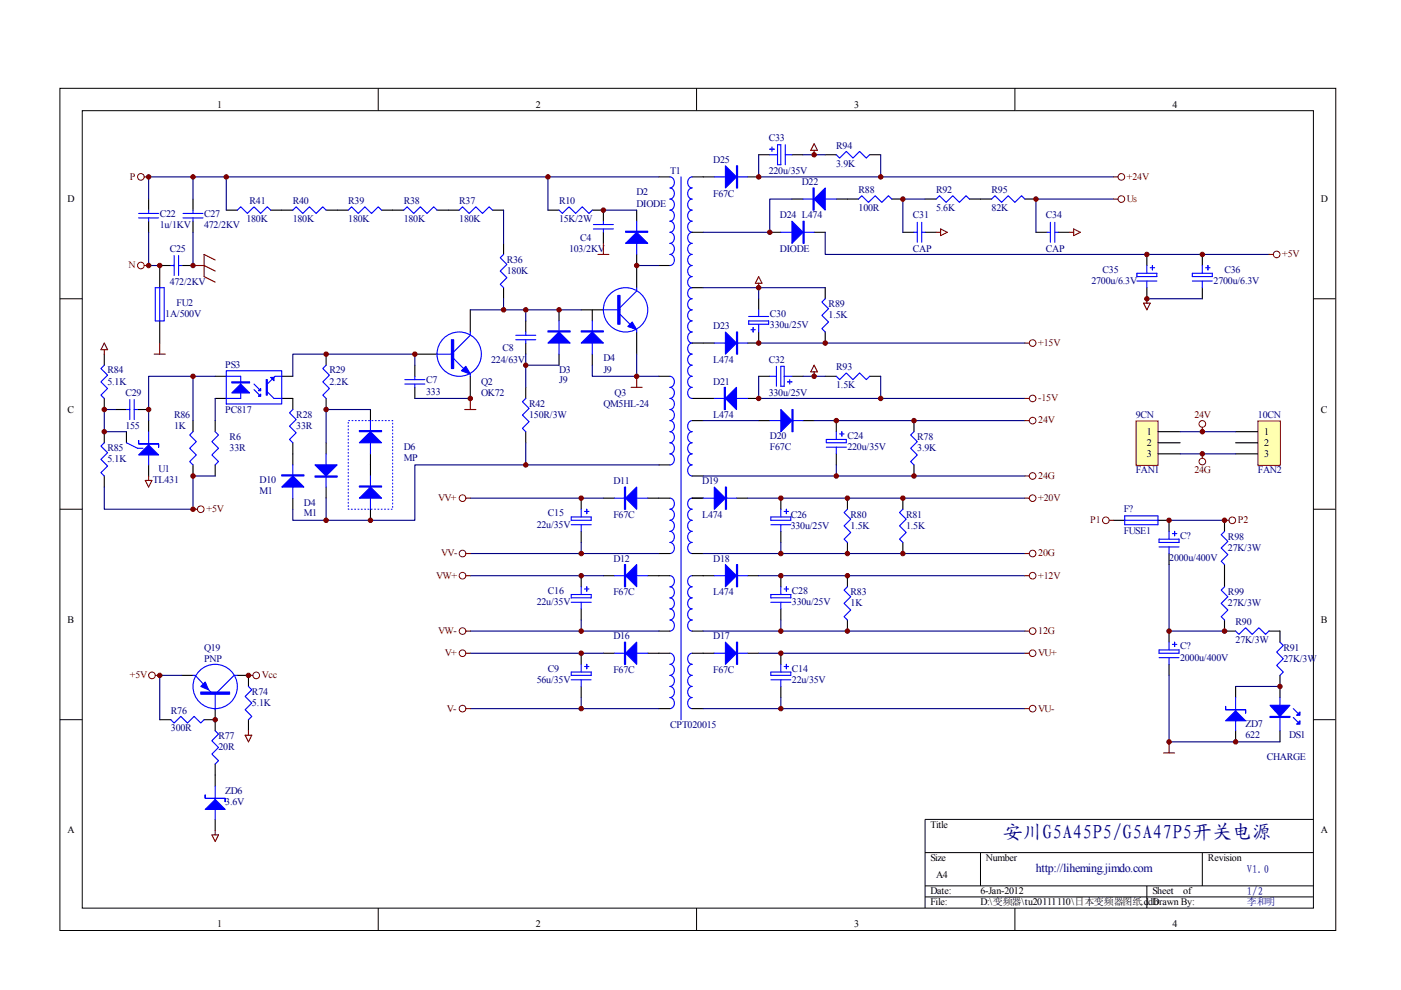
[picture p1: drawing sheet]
<svg xmlns="http://www.w3.org/2000/svg" width="297mm" height="210mm" viewBox="0 0 297 210" stroke-linecap="round" stroke-linejoin="round" font-family="sans-serif">
<g fill="none" stroke="#000" stroke-width=".21">
<path d="M12.7 18.7h270.5v178.6h-270.5zM80.2 18.7v4.7M147.7 18.7v4.7M215.2 18.7v4.7M17.4 23.5h261.1v169h-261.1zM12.7 63.3h4.7M278.4 63.3h4.7M12.7 108h4.7M278.4 108h4.7M12.7 152.6h4.7M278.4 152.6h4.7M278.4 173.7h-82.3v18.8"/>
<path d="M80.2 192.5v4.7M147.7 192.5v4.7M196.1 180.8h82.3M196.1 187.8h82.3M196.1 190.2h82.3M207.9 180.8v7M215.2 192.5v4.7M243.2 187.8v4.7M254.9 180.8v7"/>
</g>
<g fill="none" stroke="#000" stroke-width=".23">
<path d="M139.7 37.5h2.3M146.7 37.5h4.7M158.5 37.5h2.4M160.9 32.8h2.3M167.9 32.8h2.4M175 32.8h2.3M184.4 32.8h2.3M31.5 42.2v2.4M31.5 46.9v2.4M36.2 56.3h-2.3v4.7M38.6 56.3h2.3M40.9 42.2v2.4"/>
<path d="M40.9 46.9v2.4M48 44.6h2.3M57.4 44.6h4.7M69.1 44.6h4.7M80.9 44.6h4.7M92.7 44.6h4.7M104.4 44.6h2.4M106.8 51.6v2.3M116.2 44.6h2.3M125.6 44.6h2.3v2.3M127.9 49.3v2.3M135 44.6v2.3"/>
<path d="M135 53.9v7.1M139.7 56.3h2.3M146.7 49.3h2.4M163.2 49.3h2.4M167.9 42.2h2.4M172.6 49.3h2.4M177.3 42.2h4.7M189.1 42.2h2.3M191.4 49.3h2.4M196.1 49.3h2.4M196.1 42.2h2.4M205.5 42.2h4.7"/>
<path d="M217.3 42.2h2.3M219.6 49.3h2.4M224.3 49.3h2.4M243.2 53.9v2.4M254.9 53.9v2.4M22.1 75.1v2.3M33.9 68v4.7M45.6 79.8h2.4M59.7 79.8h2.4M69.1 75.1v2.3M88 75.1h4.7M88 77.4v2.4"/>
<path d="M99.7 65.7v4.7M99.7 79.8v4.7M106.8 61v2.3M111.5 68v2.4M111.5 72.7v2.4M118.5 65.7v2.3M118.5 75.1v2.3M123.2 65.7h4.7M125.6 65.7v2.3M125.6 75.1v2.3M135 70.4v4.7M139.7 79.8h2.3"/>
<path d="M146.7 61h2.4M146.7 72.7h4.7M160.9 70.4v2.3h-2.4M160.9 79.8h2.3M160.9 63.3v2.4M167.9 79.8h2.4M175 79.8h2.3M175 61v2.3M175 70.4v2.3M184.4 79.8h2.3M243.2 61v2.3M254.9 61v2.3"/>
<path d="M22.1 84.5v2.3M22.1 91.5v2.4M24.5 86.8h2.3M26.8 91.5v2.4M29.2 86.8h2.3M31.5 89.2v2.3M31.5 98.6v2.3M40.9 89.2v2.3M40.9 98.6v2.3M45.6 84.5h2.4M45.6 89.2v2.3M45.6 98.6v2.3"/>
<path d="M59.7 84.5h2.4v2.3M62.1 93.9v4.7M69.1 84.5v2.3M69.1 93.9v2.3M78.5 86.8v2.4M78.5 96.2v4.7M88 82.1v2.4M111.5 82.1v2.4M111.5 91.5v2.4M139.7 98.6h2.3M146.7 84.5h4.7M146.7 89.2h2.4"/>
<path d="M158.5 84.5h2.4M160.9 89.2h2.3M170.3 89.2h2.3M177.3 89.2v2.3M177.3 96.2v2.4M193.8 89.2v2.3M193.8 98.6v2.3M22.1 100.9v2.4M62.1 105.6v2.4M69.1 103.3v2.3M78.5 108v2.3M123.2 105.6v2.4"/>
<path d="M123.2 112.7v2.3M127.9 105.6h2.4M137.3 105.6h4.7M139.7 117.4h2.3M146.7 105.6h2.4M146.7 117.4h2.4M146.7 100.9h2.4M156.2 105.6h2.3M165.6 105.6v2.4M165.6 112.7v2.3M179.7 105.6v2.4M179.7 115v2.4"/>
<path d="M191.4 105.6v2.4M191.4 115v2.4M123.2 122.1v2.3M123.2 129.1v2.4M123.2 138.5v2.4M127.9 122.1h2.4M127.9 138.5h2.4M137.3 122.1h4.7M137.3 138.5h4.7M139.7 133.8h2.3M146.7 122.1h4.7M146.7 133.8h2.4"/>
<path d="M146.7 138.5h4.7M158.5 122.1h2.4M158.5 138.5h2.4M165.6 122.1v2.3M165.6 129.1v2.4M165.6 138.5v2.4M179.7 122.1v2.3M179.7 131.5v2.3M123.2 145.5v2.4M139.7 150.2h2.3M146.7 150.2h2.4M165.6 145.5v2.4"/>
</g>
<g fill="none" stroke="#00f" stroke-width=".23">
<path d="M142 37.5a1.2 1.2 0 0 1 1 1.2 1.2 1.2 0 0 1-1 1.2 1.2 1.2 0 0 1 1 1.1 1.2 1.2 0 0 1-1 1.2 1.2 1.2 0 0 1 1 1.2 1.2 1.2 0 0 1-1 1.2 1.2 1.2 0 0 1 1 1.1 1.2 1.2 0 0 1-1 1.2 1.2 1.2 0 0 1 1 1.2 1.2 1.2 0 0 1-1 1.2 1.2 1.2 0 0 1 1 1.1 1.2 1.2 0 0 1-1 1.2 1.2 1.2 0 0 1 1 1.2 1.2 1.2 0 0 1-1 1.1 1.2 1.2 0 0 1 1 1.2 1.2 1.2 0 0 1-1 1.2M144.4 37.5v115.1M146.7 37.5a1.2 1.2 0 0 0-.9 1.2 1.2 1.2 0 0 0 .9 1.2 1.2 1.2 0 0 0-.9 1.1 1.2 1.2 0 0 0 .9 1.2 1.2 1.2 0 0 0-.9 1.2 1.2 1.2 0 0 0 .9 1.2 1.2 1.2 0 0 0-.9 1.1 1.2 1.2 0 0 0 .9 1.2 1.21 1.21 0 0 0-.9 1.2 1.21 1.21 0 0 0 .9 1.2 1.2 1.2 0 0 0-.9 1.1 1.2 1.2 0 0 0 .9 1.2 1.2 1.2 0 0 0-.9 1.2 1.2 1.2 0 0 0 .9 1.1 1.2 1.2 0 0 0-.9 1.2 1.2 1.2 0 0 0 .9 1.2 1.2 1.2 0 0 0-.9 1.2 1.2 1.2 0 0 0 .9 1.1 1.2 1.2 0 0 0-.9 1.2 1.2 1.2 0 0 0 .9 1.2 1.2 1.2 0 0 0-.9 1.2 1.2 1.2 0 0 0 .9 1.1 1.2 1.2 0 0 0-.9 1.2 1.2 1.2 0 0 0 .9 1.2M151.4 37.5h7.1M163.2 31.6h.9M163.2 32.8h1.7M163.7 31.2v.9M164.9 30.7h.7v4.2h-.7zM166.5 32.8h1.4M166.5 30.7v4.2M177.3 32.8l.7 .7 1.4-1.4 1.4 1.4 1.5-1.4 1.4 1.4 .7-.7M29.4 46.2h4.2"/>
<path d="M29.4 45.3h4.2M31.5 44.6v.7M31.5 46.2v.7M36.2 56.3h.7M36.9 54.2v4.2M37.9 56.3h.7M37.9 54.2v4.2M38.8 46.2h4.2M38.8 45.3h4.2M40.9 44.6v.7M40.9 46.2v.7M50.3 44.6l.7-.7 1.4 1.4 1.5-1.4 1.4 1.4 1.4-1.4 .7 .7"/>
<path d="M62.1 44.6l.7-.7 1.4 1.4 1.4-1.4 1.4 1.4 1.4-1.4 .7 .7M73.8 44.6l.7-.7 1.5 1.4 1.4-1.4 1.4 1.4 1.4-1.4 .7 .7M85.6 44.6l.7-.7 1.4 1.4 1.4-1.4 1.4 1.4 1.4-1.4 .8 .7M97.4 44.6l.7-.7 1.4 1.4 1.4-1.4 1.4 1.4 1.4-1.4 .7 .7M106.8 53.9l-.7 .8 1.4 1.4-1.4 1.4 1.4 1.4-1.4 1.4 .7 .7M118.5 44.6l.7 .7 1.4-1.4 1.5 1.4 1.4-1.4 1.4 1.4 .7-.7M125.8 48.5h4.2M125.8 47.6h4.2M127.9 46.9v.7M127.9 48.5v.8M135 46.9v7M165.6 49.3h7"/>
<path d="M170.3 42.2h7M182 42.2l.7-.7 1.4 1.4 1.4-1.4 1.5 1.4 1.4-1.4 .7 .7M193.8 49.3h.7M194.5 47.1v4.3M195.4 49.3h.7M195.4 47.1v4.3M198.5 42.2l.7-.7 1.4 1.4 1.4-1.4 1.4 1.4 1.4-1.4 .7 .7M210.2 42.2l.7-.7 1.5 1.4 1.4-1.4 1.4 1.4 1.4-1.4 .7 .7M222 49.3h.7M222.7 47.1v4.3M223.6 49.3h.7M223.6 47.1v4.3"/>
<path d="M241 57.9h4.3v.7h-4.3zM241 59.6h4.3M243.2 56.3v1.6M243.2 59.6v1.4M243.9 56.8h.9M244.3 56.3v.9M252.8 59.6h4.2M252.8 57.9h4.2v.7h-4.2zM254.9 56.3v1.6M254.9 59.6v1.4M255.6 56.8h1M256.1 56.3v.9"/>
<path d="M22.1 77.4l-.7 .7 1.4 1.4-1.4 1.5 1.4 1.4-1.4 1.4 .7 .7M32.9 61h1.9v7h-1.9zM33.9 61v7M48 78.6h11.7v7.1h-11.7zM48 79.8h3v4.7h-3M59.7 79.8h-1.4l-1.6 1.6M69.1 77.4l-.7 .7 1.4 1.4-1.4 1.5 1.4 1.4-1.4 1.4 .7 .7M88 79.8v.7M92.7 75.1h3.5M96.2 76l2.1 2.1M99.7 70.4v.7l-3.5 3.5M99.7 79.3v.5"/>
<path d="M109.4 72h4.2M109.4 71.1h4.2M111.5 70.4v.7M111.5 72v.7M118.5 68v7.1M125.6 68v7.1M127.9 65.7h3.6M131.5 66.6l2.1 2.1M135 61v.7l-3.5 3.5M135 69.9v.5M142 79.8a1.2 1.2 0 0 1 1 1.2 1.2 1.2 0 0 1-1 1.1 1.2 1.2 0 0 1 1 1.2 1.2 1.2 0 0 1-1 1.2 1.2 1.2 0 0 1 1 1.2 1.2 1.2 0 0 1-1 1.1 1.2 1.2 0 0 1 1 1.2 1.2 1.2 0 0 1-1 1.2 1.2 1.2 0 0 1 1 1.2 1.2 1.2 0 0 1-1 1.1 1.2 1.2 0 0 1 1 1.2 1.2 1.2 0 0 1-1 1.2 1.2 1.2 0 0 1 1 1.2 1.2 1.2 0 0 1-1 1.1M146.7 65.7a1.2 1.2 0 0 0-.9 1.2 1.2 1.2 0 0 0 .9 1.1 1.2 1.2 0 0 0-.9 1.2 1.2 1.2 0 0 0 .9 1.2 1.2 1.2 0 0 0-.9 1.2 1.2 1.2 0 0 0 .9 1.1 1.2 1.2 0 0 0-.9 1.2 1.2 1.2 0 0 0 .9 1.2 1.2 1.2 0 0 0-.9 1.2 1.2 1.2 0 0 0 .9 1.1 1.21 1.21 0 0 0-.9 1.2 1.21 1.21 0 0 0 .9 1.2 1.2 1.2 0 0 0-.9 1.2 1.2 1.2 0 0 0 .9 1.1 1.2 1.2 0 0 0-.9 1.2 1.2 1.2 0 0 0 .9 1.2"/>
<path d="M151.4 72.7h7.1M158.7 68h4.3v.7h-4.3zM158.7 67.1h4.3M159.2 69.9h.9M159.7 69.5v.9M160.9 65.7v1.4M160.9 68.7v1.7M163.2 79.8h1.4M164.6 77.7v4.2M165.6 77.7h.7v4.2h-.7zM166.3 79.8h1.6M175 63.3l-.7 .7 1.4 1.5-1.4 1.4 1.4 1.4-1.4 1.4 .7 .7"/>
<path d="M177.3 79.8l.7 .7 1.4-1.4 1.4 1.4 1.5-1.4 1.4 1.4 .7-.7M22.1 93.9l-.7 .7 1.4 1.4-1.4 1.4 1.4 1.4-1.4 1.4 .7 .7M26.8 93.9l2.4 1.2h1.1M26.8 86.8h.7M27.5 84.7v4.2M28.5 86.8h.7M28.5 84.7v4.2M31.5 91.5v7.1M40.9 91.5l-.7 .7 1.4 1.4-1.4 1.5 1.4 1.4-1.4 1.4 .7 .7M45.6 91.5l.7 .7-1.4 1.4 1.4 1.5-1.4 1.4 1.4 1.4-.7 .7M53.9 81.4l1.4 1.4M53.9 82.6l1.4 1.4"/>
<path d="M56.7 83.1l1.4 1.4h1.6M62.1 86.8l-.7 .7 1.4 1.4-1.4 1.5 1.4 1.4-1.4 1.4 .7 .7M62.1 98.6v7M69.1 96.2v7.1M78.5 89.2v7M85.8 81.4h4.3M85.8 80.5h4.3M88 81.4v.7M111.5 84.5l-.7 .7 1.4 1.4-1.4 1.4 1.4 1.4-1.4 1.4 .7 .7M142 96.2a1.2 1.2 0 0 1 1 1.2 1.2 1.2 0 0 1-1 1.2M146.7 89.2a1.2 1.2 0 0 0-.9 1.2 1.2 1.2 0 0 0 .9 1.1 1.2 1.2 0 0 0-.9 1.2 1.2 1.2 0 0 0 .9 1.2 1.2 1.2 0 0 0-.9 1.2 1.2 1.2 0 0 0 .9 1.1M146.7 96.2a1.2 1.2 0 0 0-.9 1.2 1.2 1.2 0 0 0 .9 1.2 1.2 1.2 0 0 0-.9 1.1 1.2 1.2 0 0 0 .9 1.2"/>
<path d="M151.4 84.5h7.1M163.2 89.2h7.1M167 81h.9M167.4 80.5v.9M175.2 93.2h4.2v.7h-4.2zM175.2 94.8h4.2M177.3 91.5v1.7M177.3 94.8v1.4M178 92h1M178.5 91.5v1M193.8 91.5l-.7 .7 1.4 1.4-1.4 1.5 1.4 1.4-1.4 1.4 .7 .7M78.5 100.9v7.1"/>
<path d="M121.1 111.3h4.2M121.1 109.6h4.2v.7h-4.2zM123.2 108v1.6M123.2 111.3v1.4M123.9 108.4h1M124.4 108v.9M130.3 105.6h7M142 105.6a1.2 1.2 0 0 1 1 1.2 1.2 1.2 0 0 1-1 1.2 1.21 1.21 0 0 1 1 1.1 1.21 1.21 0 0 1-1 1.2 1.2 1.2 0 0 1 1 1.2 1.2 1.2 0 0 1-1 1.2 1.2 1.2 0 0 1 1 1.1 1.2 1.2 0 0 1-1 1.2 1.2 1.2 0 0 1 1 1.2 1.2 1.2 0 0 1-1 1.2M146.7 105.6a1.2 1.2 0 0 0-.9 1.2 1.2 1.2 0 0 0 .9 1.2 1.21 1.21 0 0 0-.9 1.1 1.21 1.21 0 0 0 .9 1.2 1.2 1.2 0 0 0-.9 1.2 1.2 1.2 0 0 0 .9 1.2 1.2 1.2 0 0 0-.9 1.1 1.2 1.2 0 0 0 .9 1.2 1.2 1.2 0 0 0-.9 1.2 1.2 1.2 0 0 0 .9 1.2M149.1 105.6h7.1M163.4 109.6h4.3v.7h-4.3zM163.4 111.3h4.3"/>
<path d="M165.6 108v1.6M165.6 111.3v1.4M166.3 108.4h.9M166.7 108v.9M179.7 108l-.7 .7 1.4 1.4-1.4 1.4 1.4 1.4-1.4 1.4 .7 .7M191.4 108l-.7 .7 1.4 1.4-1.4 1.4 1.4 1.4-1.4 1.4 .7 .7M121.1 127.7h4.2M121.1 126.1h4.2v.7h-4.2zM123.2 124.4v1.7M123.2 127.7v1.4M123.9 124.9h1M124.4 124.4v.9"/>
<path d="M130.3 122.1h7M130.3 138.5h7M142 138.5a1.21 1.21 0 0 1 1 1.2 1.21 1.21 0 0 1-1 1.2 1.2 1.2 0 0 1 1 1.1 1.2 1.2 0 0 1-1 1.2 1.2 1.2 0 0 1 1 1.2 1.2 1.2 0 0 1-1 1.1 1.2 1.2 0 0 1 1 1.2 1.2 1.2 0 0 1-1 1.2 1.2 1.2 0 0 1 1 1.2 1.2 1.2 0 0 1-1 1.1M142 126.8a1.2 1.2 0 0 1 1 1.1 1.2 1.2 0 0 1-1 1.2 1.2 1.2 0 0 1 1 1.2 1.2 1.2 0 0 1-1 1.2 1.2 1.2 0 0 1 1 1.1 1.2 1.2 0 0 1-1 1.2M142 122.1a1.2 1.2 0 0 1 1 1.1 1.2 1.2 0 0 1-1 1.2 1.2 1.2 0 0 1 1 1.2 1.2 1.2 0 0 1-1 1.2M146.7 122.1a1.2 1.2 0 0 0-.9 1.1 1.2 1.2 0 0 0 .9 1.2 1.2 1.2 0 0 0-.9 1.2 1.2 1.2 0 0 0 .9 1.2M146.7 126.8a1.2 1.2 0 0 0-.9 1.1 1.2 1.2 0 0 0 .9 1.2 1.2 1.2 0 0 0-.9 1.2 1.2 1.2 0 0 0 .9 1.2 1.2 1.2 0 0 0-.9 1.1 1.2 1.2 0 0 0 .9 1.2M146.7 138.5a1.21 1.21 0 0 0-.9 1.2 1.21 1.21 0 0 0 .9 1.2 1.2 1.2 0 0 0-.9 1.1 1.2 1.2 0 0 0 .9 1.2 1.2 1.2 0 0 0-.9 1.2 1.2 1.2 0 0 0 .9 1.1 1.2 1.2 0 0 0-.9 1.2 1.2 1.2 0 0 0 .9 1.2 1.2 1.2 0 0 0-.9 1.2 1.2 1.2 0 0 0 .9 1.1M151.4 122.1h7.1M151.4 138.5h7.1M163.4 126.1h4.3v.7h-4.3zM163.4 127.7h4.3"/>
<path d="M165.6 124.4v1.7M165.6 127.7v1.4M166.3 124.9h.9M166.7 124.4v.9M179.7 124.4l-.7 .7 1.4 1.4-1.4 1.4 1.4 1.4-1.4 1.5 .7 .7M121.1 144.1h4.2M121.1 142.5h4.2v.7h-4.2zM123.2 140.9v1.6M123.2 144.1v1.4M123.9 141.3h1M124.4 140.9v.9M163.4 142.5h4.3v.7h-4.3z"/>
<path d="M163.4 144.1h4.3M165.6 140.9v1.6M165.6 144.1v1.4M166.3 141.3h.9M166.7 140.9v.9"/>
<circle cx="97.4" cy="75.1" r="4.7"/>
<circle cx="132.6" cy="65.7" r="4.7"/>
</g>
<g fill="#00f" stroke="#00f" stroke-width=".23">
<path d="M133.1 69.2l.9-.9 1 1.6z"/>
<path d="M97.8 78.6l1-.9 .9 1.6z"/>
<path d="M132.6 51.6l2.4-2.3 2.3 2.3z"/>
<path d="M123.2 72.7l2.4-2.3 2.3 2.3z"/>
<path d="M116.2 72.7l2.3-2.3 2.4 2.3z"/>
<path d="M49.1 83.3l1.9-1.9 1.9 1.9z"/>
<path d="M54.8 84l.5-.5v.5z"/>
<path d="M55.3 82.4v.4h-.5z"/>
<path d="M57.4 80h.7v.7z"/>
<path d="M59.7 103.3l2.4-2.4 2.3 2.4z"/>
<path d="M76.2 93.9l2.3-2.4 2.4 2.4z"/>
<path d="M76.2 105.6l2.3-2.3 2.4 2.3z"/>
<path d="M66.8 98.6h4.7l-2.4 2.3z"/>
<path d="M29.4 96.5l2.1-2.2 2.1 2.2z"/>
<path d="M153.8 35.2l2.4 2.3-2.4 2.4z"/>
<path d="M167.9 46.9l2.4 2.4-2.4 2.3z"/>
<path d="M172.6 42.2l2.4-2.3v4.7z"/>
<path d="M153.8 84.5l2.4-2.4v4.7z"/>
<path d="M153.8 70.4l2.4 2.3-2.4 2.4z"/>
<path d="M151.4 103.3l2.4 2.3-2.4 2.4z"/>
<path d="M153.8 119.7l2.4 2.4-2.4 2.3z"/>
<path d="M165.6 86.8l2.3 2.4-2.3 2.3z"/>
<path d="M153.8 136.2l2.4 2.3-2.4 2.4z"/>
<path d="M132.6 138.5l2.4-2.3v4.7z"/>
<path d="M132.6 122.1l2.4-2.4v4.7z"/>
<path d="M132.6 105.6l2.4-2.3v4.7z"/>
<path d="M131 62.6h.5v6.1h-.5z" fill-rule="evenodd"/>
<path d="M95.7 72h.5v6.1h-.5z" fill-rule="evenodd"/>
<path d="M132.6 49h4.7v.3h-4.7z" fill-rule="evenodd"/>
<path d="M123.2 70.2h4.7v.2h-4.7z" fill-rule="evenodd"/>
<path d="M116.2 70.2h4.7v.2h-4.7z" fill-rule="evenodd"/>
<path d="M49.1 81h3.8v.2h-3.8z" fill-rule="evenodd"/>
<path d="M56.4 80.5h.3v3.3h-.3z" fill-rule="evenodd"/>
<path d="M59.7 100.7h4.7v.2h-4.7z" fill-rule="evenodd"/>
<path d="M76.2 91.3h4.7v.2h-4.7z" fill-rule="evenodd"/>
<path d="M76.2 103h4.7v.3h-4.7z" fill-rule="evenodd"/>
<path d="M66.8 100.9h4.7v.3h-4.7z" fill-rule="evenodd"/>
<path d="M29.4 93.4v.7h4.2v.7v-.7h-4.2z" fill-rule="evenodd"/>
<path d="M156.2 35.2h.2v4.7h-.2z" fill-rule="evenodd"/>
<path d="M170.3 46.9h.2v4.7h-.2z" fill-rule="evenodd"/>
<path d="M172.4 39.9h.2v4.7h-.2z" fill-rule="evenodd"/>
<path d="M153.6 82.1h.2v4.7h-.2z" fill-rule="evenodd"/>
<path d="M156.2 70.4h.2v4.7h-.2z" fill-rule="evenodd"/>
<path d="M153.8 103.3h.2v4.7h-.2z" fill-rule="evenodd"/>
<path d="M156.2 119.7h.2v4.7h-.2z" fill-rule="evenodd"/>
<path d="M167.9 86.8h.2v4.7h-.2z" fill-rule="evenodd"/>
<path d="M156.2 136.2h.2v4.7h-.2z" fill-rule="evenodd"/>
<path d="M132.4 136.2h.2v4.7h-.2z" fill-rule="evenodd"/>
<path d="M132.4 119.7h.2v4.7h-.2z" fill-rule="evenodd"/>
<path d="M132.4 103.3h.2v4.7h-.2z" fill-rule="evenodd"/>
</g>
<g fill="none" stroke="#000080" stroke-width=".23">
<path d="M40.9 37.5h-9.4v4.7M40.9 37.5h98.8M40.9 37.5v4.7M48 37.5v7.1M116.2 37.5v7.1M160.9 32.8v4.7h75.2M170.3 32.8h4.7M186.7 32.8v4.7M31.5 49.3v7h2.4M40.9 49.3v7M106.8 44.6v7M127.9 44.6h7.1"/>
<path d="M135 56.3h4.7M167.9 42.2h-4.7v7.1h-14.1M175 49.3v4.6h94M196.1 42.2h-4.7v7.1M236.1 42.2h-16.5v7.1M40.9 79.8v9.4M45.6 79.8h-14.1v9.4M88 77.4v-2.3h-25.9v4.7M99.7 65.7h7.1M106.8 63.3v2.4h16.4M111.5 65.7v2.3M111.5 75.1v7"/>
<path d="M111.5 77.4h7M125.6 77.4v2.4h9.4M135 75.1v4.7h4.7M149.1 61h25.9M160.9 79.8v4.7h56.4M160.9 61v2.3M160.9 72.7h56.4M170.3 79.8h4.7M186.7 79.8v4.7M243.2 63.3h11.7M24.5 86.8h-2.4v4.7h4.7M45.6 84.5v4.7"/>
<path d="M78.5 86.8h-9.4v7.1M88 84.5h11.7M111.5 93.9v4.7h28.2M111.5 98.6h-23.5v11.7h-25.9v-2.3M149.1 89.2h11.8M172.6 89.2h44.7M177.3 98.6v2.3h-28.2M45.6 100.9h-4.7v7.1h-18.8v-4.7M69.1 105.6v4.7M99.7 105.6h28.2M99.7 117.4h23.5M123.2 115v2.4h16.5"/>
<path d="M158.5 105.6h58.8M165.6 115v2.4h-16.5M165.6 117.4h51.7M177.3 100.9h40M99.7 122.1h28.2M99.7 133.8h23.5M99.7 138.5h28.2M123.2 131.5v2.3h16.5M160.9 122.1h56.4M160.9 138.5h56.4M165.6 131.5v2.3h-16.5M165.6 133.8h51.7"/>
<path d="M99.7 150.2h23.5M123.2 147.9v2.3h16.5M165.6 147.9v2.3h-16.5M165.6 150.2h51.7"/>
</g>
<g fill="none" stroke="#800000" stroke-width=".23">
<path d="M30.6 37.5h.9M172.6 30.5l.7 1.4h-1.4zM172.6 31.9v.9M236.1 37.5h.9M30.6 56.3h.9M40.9 56.3h2.4l2.3 1.2M45.6 55.1l-2.3-1.2v4.7l2.3 1.2M126.8 53.9h2.3M127.9 51.6v2.3M160.9 58.6l.7 1.5h-1.5zM198.5 49.3h.9M199.4 48.5l1.4 .8-1.4 .7z"/>
<path d="M226.7 49.3h.9M227.6 48.5l1.4 .8-1.4 .7zM236.1 42.2h.9M269 53.9h1M22.1 72.7l.7 1.4h-1.4zM22.1 74.1v1M32.7 75.1h2.3M33.9 72.7v2.4M135 79.8v2.3M160.9 60.1v.9M172.6 78.8v1M172.6 77.4l.7 1.4h-1.4z"/>
<path d="M217.3 72.7h.9M242.5 64.3h1.4l-.7 1.4zM243.2 63.3v1M98.5 86.8h2.4M99.7 84.5v2.3M133.8 82.1h2.4M217.3 84.5h.9M217.3 89.2h.9M30.8 101.9h1.4l-.7 1.4zM31.5 100.9v1M40.9 108h1M98.8 105.6h.9"/>
<path d="M98.8 117.4h.9M217.3 100.9h.9M217.3 105.6h.9M217.3 117.4h.9M98.8 122.1h.9M98.8 133.8h.9M98.8 138.5h.9M217.3 122.1h.9M217.3 133.8h.9M217.3 138.5h.9M98.8 150.2h.9M217.3 150.2h.9"/>
</g>
<g fill="none" stroke="#800000" stroke-width=".21">
<circle cx="29.9" cy="37.5" r=".7"/>
<circle cx="237.8" cy="37.5" r=".71"/>
<circle cx="29.9" cy="56.3" r=".7"/>
<circle cx="237.8" cy="42.2" r=".71"/>
<circle cx="270.7" cy="53.9" r=".7"/>
<circle cx="218.9" cy="72.7" r=".7"/>
<circle cx="218.9" cy="84.5" r=".7"/>
<circle cx="218.9" cy="89.2" r=".7"/>
<circle cx="42.6" cy="108" r=".7"/>
<circle cx="98.1" cy="105.6" r=".71"/>
<circle cx="98.1" cy="117.4" r=".71"/>
<circle cx="218.9" cy="100.9" r=".7"/>
<circle cx="218.9" cy="105.6" r=".7"/>
<circle cx="218.9" cy="117.4" r=".7"/>
<circle cx="98.1" cy="133.8" r=".71"/>
<circle cx="98.1" cy="138.5" r=".71"/>
<circle cx="98.1" cy="122.1" r=".71"/>
<circle cx="218.9" cy="133.8" r=".7"/>
<circle cx="218.9" cy="138.5" r=".7"/>
<circle cx="218.9" cy="122.1" r=".7"/>
<circle cx="98.1" cy="150.2" r=".71"/>
<circle cx="218.9" cy="150.2" r=".7"/>
</g>
<path d="M73.8 89.2h9.4v18.8h-9.4v-18.8" fill="none" stroke="#00f" stroke-width=".21" stroke-dasharray=".4 .4 .4 .4 .4 .4 .4 .4" stroke-linecap="butt"/>
<g fill="#800000" stroke="#800000" stroke-width=".21">
<circle cx="135" cy="56.3" r=".47"/>
<circle cx="88" cy="75.1" r=".47"/>
<circle cx="99.7" cy="84.5" r=".47"/>
<circle cx="33.9" cy="56.3" r=".47"/>
<circle cx="106.8" cy="65.7" r=".47"/>
<circle cx="135" cy="79.8" r=".47"/>
<circle cx="127.9" cy="44.6" r=".47"/>
<circle cx="40.9" cy="56.3" r=".47"/>
<circle cx="118.5" cy="65.7" r=".47"/>
<circle cx="111.5" cy="77.4" r=".47"/>
<circle cx="111.5" cy="65.7" r=".47"/>
<circle cx="111.5" cy="98.6" r=".47"/>
<circle cx="69.1" cy="86.8" r=".47"/>
<circle cx="69.1" cy="75.1" r=".47"/>
<circle cx="78.5" cy="110.3" r=".47"/>
<circle cx="69.1" cy="110.3" r=".47"/>
<circle cx="22.1" cy="86.8" r=".47"/>
<circle cx="22.1" cy="91.5" r=".47"/>
<circle cx="40.9" cy="100.9" r=".47"/>
<circle cx="31.5" cy="86.8" r=".47"/>
<circle cx="40.9" cy="79.8" r=".47"/>
<circle cx="40.9" cy="108" r=".47"/>
<circle cx="160.9" cy="37.5" r=".47"/>
<circle cx="163.2" cy="49.3" r=".47"/>
<circle cx="160.9" cy="84.5" r=".47"/>
<circle cx="160.9" cy="72.7" r=".47"/>
<circle cx="191.4" cy="42.2" r=".47"/>
<circle cx="219.6" cy="42.2" r=".47"/>
<circle cx="186.7" cy="37.5" r=".47"/>
<circle cx="243.2" cy="53.9" r=".47"/>
<circle cx="175" cy="72.7" r=".47"/>
<circle cx="186.7" cy="84.5" r=".47"/>
<circle cx="193.8" cy="100.9" r=".47"/>
<circle cx="177.3" cy="100.9" r=".47"/>
<circle cx="179.7" cy="117.4" r=".47"/>
<circle cx="179.7" cy="105.6" r=".47"/>
<circle cx="191.4" cy="117.4" r=".47"/>
<circle cx="191.4" cy="105.6" r=".47"/>
<circle cx="179.7" cy="133.8" r=".47"/>
<circle cx="179.7" cy="122.1" r=".47"/>
<circle cx="165.6" cy="105.6" r=".47"/>
<circle cx="165.6" cy="117.4" r=".47"/>
<circle cx="165.6" cy="122.1" r=".47"/>
<circle cx="165.6" cy="133.8" r=".47"/>
<circle cx="165.6" cy="138.5" r=".47"/>
<circle cx="123.2" cy="133.8" r=".47"/>
<circle cx="123.2" cy="138.5" r=".47"/>
<circle cx="123.2" cy="117.4" r=".47"/>
<circle cx="123.2" cy="122.1" r=".47"/>
<circle cx="123.2" cy="105.6" r=".47"/>
<circle cx="165.6" cy="150.2" r=".47"/>
<circle cx="123.2" cy="150.2" r=".47"/>
<circle cx="254.9" cy="53.9" r=".47"/>
<circle cx="160.9" cy="61" r=".47"/>
<circle cx="172.6" cy="79.8" r=".47"/>
<circle cx="172.6" cy="32.8" r=".47"/>
<circle cx="243.2" cy="63.3" r=".47"/>
<circle cx="116.2" cy="37.5" r=".47"/>
<circle cx="48" cy="37.5" r=".47"/>
<circle cx="31.5" cy="37.5" r=".47"/>
<circle cx="40.9" cy="37.5" r=".47"/>
<circle cx="31.5" cy="56.3" r=".47"/>
<circle cx="177.3" cy="89.2" r=".47"/>
<circle cx="193.8" cy="89.2" r=".47"/>
</g>
<path d="M241 89.3h4.5v9.4h-4.5z" fill="#ffffb0"/>
<path d="M240.9 89.3h4.6v9.4h-4.6z" fill="none" stroke="#800000" stroke-width=".21"/>
<path d="M245.5 91.5h4.7M245.5 93.9h4.7M245.5 96.2h4.7" fill="none" stroke="#000" stroke-width=".23"/>
<path d="M266.8 89.3h4.6v9.4h-4.6z" fill="#ffffb0"/>
<g fill="none" stroke="#800000" stroke-width=".21">
<path d="M266.7 89.3h4.7v9.4h-4.7z"/>
<circle cx="254.9" cy="97.9" r=".71"/>
<circle cx="254.9" cy="89.9" r=".71"/>
<circle cx="234.5" cy="110.3" r=".71"/>
<circle cx="261.3" cy="110.3" r=".71"/>
<circle cx="32.2" cy="143.2" r=".71"/>
<circle cx="54.3" cy="143.2" r=".71"/>
</g>
<g fill="none" stroke="#000" stroke-width=".23">
<path d="M262 91.5h4.7M262 93.9h4.7M262 96.2h4.7M236.1 110.3h2.4M245.5 110.3h2.4v2.4M247.9 117.4v2.3M259.6 110.3v2.4M259.6 119.7v4.7M247.9 133.8v2.4M259.6 131.5v2.3h2.4M269 133.8h2.4v2.4M33.9 152.6h2.3"/>
<path d="M38.6 143.2h2.3M43.3 152.6h2.3M45.6 150.2v4.7M50.3 143.2h2.4v2.3M52.7 152.6v2.3M247.9 140.9v2.3M262 145.5v2.4M262 154.9v2.4M271.4 143.2v4.7M271.4 154.9v2.4M45.6 162v4.7M45.6 173.7v2.4"/>
</g>
<path d="M250.2 91.5h11.8M250.2 96.2h11.8M247.9 110.3h11.7M247.9 119.7v14.1h11.7M38.6 143.2h-4.7v9.4M247.9 143.2v14.1h23.5M262 145.5h9.4" fill="none" stroke="#000080" stroke-width=".23"/>
<path d="M254.9 90.6v.9M254.9 96.2v1M235.2 110.3h.9M259.6 110.3h1M32.9 143.2h1M52 155.9h1.4l-.7 1.4zM52.7 143.2h.9M52.7 154.9v1M246.7 159.6h2.3M247.9 157.3v2.3M44.9 177h1.4l-.7 1.4zM45.6 176.1v.9" fill="none" stroke="#800000" stroke-width=".23"/>
<g fill="#800000" stroke="#800000" stroke-width=".21">
<circle cx="254.9" cy="96.2" r=".47"/>
<circle cx="254.9" cy="91.5" r=".47"/>
<circle cx="52.7" cy="143.2" r=".47"/>
<circle cx="45.6" cy="152.6" r=".47"/>
<circle cx="33.9" cy="143.2" r=".47"/>
<circle cx="247.9" cy="133.8" r=".47"/>
<circle cx="247.9" cy="110.3" r=".47"/>
<circle cx="259.6" cy="110.3" r=".47"/>
<circle cx="259.6" cy="133.8" r=".47"/>
<circle cx="262" cy="157.3" r=".47"/>
<circle cx="271.4" cy="145.5" r=".47"/>
<circle cx="247.9" cy="157.3" r=".47"/>
</g>
<g fill="none" stroke="#00f" stroke-width=".23">
<path d="M238.5 109.4h7v1.9h-7zM238.5 110.3h7M245.7 114.3h4.3v.7h-4.3zM245.7 116h4.3M247.9 112.7v1.6M247.9 116v1.4M248.6 113.1h.9M249 112.7v.9M259.6 112.7l-.7 .7 1.4 1.4-1.4 1.4 1.4 1.4-1.4 1.4 .7 .7M245.7 137.8h4.3v.7h-4.3zM245.7 139.4h4.3M247.9 136.2v1.6"/>
<path d="M247.9 139.4v1.5M248.6 136.6h.9M249 136.2v.9M259.6 124.4l-.7 .7 1.4 1.4-1.4 1.4 1.4 1.4-1.4 1.5 .7 .7M262 133.8l.7 .7 1.4-1.4 1.4 1.4 1.4-1.4 1.4 1.4 .7-.7M271.4 136.2l.7 .7-1.4 1.4 1.4 1.4-1.4 1.4 1.4 1.4-.7 .7M36.2 152.6l.7 .7 1.4-1.4 1.4 1.4 1.5-1.4 1.4 1.4 .7-.7M40.9 143.2h.5l3.3 3.5M45.6 154.9l.7 .7-1.4 1.5 1.4 1.4-1.4 1.4 1.4 1.4-.7 .7M45.6 147.2v3.3M50.3 143.2h-.7l-3.5 3.5M52.7 145.5l.7 .8-1.4 1.4 1.4 1.4-1.4 1.4 1.4 1.4-.7 .7"/>
<path d="M262 147.9v7M271.4 147.9v7M274.2 152.1l.9 1M274.2 150.2l.9 1M45.6 166.7v7"/>
<circle cx="45.6" cy="145.5" r="4.7"/>
</g>
<g fill="#00f" stroke="#00f" stroke-width=".23">
<path d="M42.6 145.5l.9-.9 .7 1.7z"/>
<path d="M43.5 171.6l2.1-2.1 2.1 2.1z"/>
<path d="M269.3 149.5h4.2l-2.1 2.4z"/>
<path d="M275.6 152.8v.7h-.7z"/>
<path d="M275.6 150.9v.8h-.7z"/>
<path d="M259.9 152.8l2.1-2.1 2.1 2.1z"/>
<path d="M42.6 146.7h6.1v.5h-6.1z" fill-rule="evenodd"/>
<path d="M43.5 168.6v.7h4.2v.7v-.7h-4.2z" fill-rule="evenodd"/>
<path d="M269.3 151.9h4.2v.2h-4.2z" fill-rule="evenodd"/>
<path d="M259.9 149.8v.7h4.2v.7v-.7h-4.2z" fill-rule="evenodd"/>
</g>
<text font-size="4.2" fill="#000080" x="212.6" y="177.8">安川G5A45P5/G5A47P5开关电源</text>
<text font-size="2.5" fill="#000080" x="219.6" y="184.8">http://liheming.jimdo.com</text>
<g font-size="2.3" fill="#000080">
<text x="264.3" y="185.2">V1.0</text>
<text x="264.3" y="189.8">1/2</text>
</g>
<g font-size="2.1">
<text x="46.1" y="22.9">1</text>
<text x="113.6" y="22.9">2</text>
<text x="181.1" y="22.9">3</text>
<text x="248.6" y="22.9">4</text>
<text x="14.3" y="42.8">D</text>
<text x="280.1" y="42.8">D</text>
<text x="14.3" y="87.5">C</text>
<text x="280.1" y="87.5">C</text>
<text x="243.2" y="92.1">1</text>
<text x="243.2" y="94.5">2</text>
<text x="268.1" y="92.1">1</text>
<text x="268.1" y="94.5">2</text>
<text x="243.2" y="96.9">3</text>
<text x="268.1" y="96.9">3</text>
<text x="14.3" y="132.1">B</text>
<text x="280.1" y="132.1">B</text>
<text x="14.3" y="176.7">A</text>
<text x="197.3" y="175.5">Title</text>
<text x="280.1" y="176.7">A</text>
<text x="197.3" y="182.6">Size</text>
<text x="209" y="182.6">Number</text>
<text x="256.1" y="182.6">Revision</text>
<text x="197.3" y="189.6">Date:</text>
<text x="197.3" y="192">File:</text>
<text x="198.5" y="186.1">A4</text>
<text x="207.9" y="189.6">6-Jan-2012</text>
<text x="207.9" y="192">D:\变频器\tu20111110\日本变频器图纸.ddb</text>
<text x="244.3" y="189.6">Sheet</text>
<text x="244.3" y="192">Drawn By:</text>
<text x="250.9" y="189.6">of</text>
<text x="46.1" y="196.6">1</text>
<text x="113.6" y="196.6">2</text>
<text x="181.1" y="196.6">3</text>
<text x="248.6" y="196.6">4</text>
</g>
<g font-size="2.1" fill="#000080">
<text x="163" y="29.9">C33</text>
<text x="151.2" y="34.6">D25</text>
<text x="177.3" y="31.5">R94</text>
<text x="177.3" y="35.3">3.9K</text>
<text x="135" y="41.4">D2</text>
<text x="142.1" y="36.9">T1</text>
<text x="151.2" y="41.7">F67C</text>
<text x="163" y="36.9">220u/35V</text>
<text x="170" y="39.3">D22</text>
<text x="182" y="40.9">R88</text>
<text x="198.5" y="40.9">R92</text>
<text x="210.2" y="40.9">R95</text>
<text x="33.9" y="46.1">C22</text>
<text x="43.3" y="46.1">C27</text>
<text x="52.2" y="47">180K</text>
<text x="52.9" y="43.3">R41</text>
<text x="62.1" y="43.3">R40</text>
<text x="62.1" y="47">180K</text>
<text x="73.8" y="43.3">R39</text>
<text x="73.8" y="47">180K</text>
<text x="85.6" y="43.3">R38</text>
<text x="85.6" y="47">180K</text>
<text x="97.4" y="43.3">R37</text>
<text x="97.4" y="47">180K</text>
<text x="118.5" y="43.3">R10</text>
<text x="118.5" y="47">15K/2W</text>
<text x="135" y="43.8">DIODE</text>
<text x="165.4" y="46.3">D24 L474</text>
<text x="182" y="44.7">100R</text>
<text x="193.5" y="46.3">C31</text>
<text x="198.5" y="44.7">5.6K</text>
<text x="210.2" y="44.7">82K</text>
<text x="221.7" y="46.3">C34</text>
<text x="33.9" y="48.4">1u/1KV</text>
<text x="36" y="53.4">C25</text>
<text x="43.3" y="48.4">472/2KV</text>
<text x="120.6" y="53.4">103/2KV</text>
<text x="123" y="51.1">C4</text>
<text x="165.4" y="53.4">DIODE</text>
<text x="193.5" y="53.4">CAP</text>
<text x="221.7" y="53.4">CAP</text>
<text x="107.4" y="55.7">R36</text>
<text x="107.4" y="58.1">180K</text>
<text x="233.8" y="57.8">C35</text>
<text x="259.6" y="57.8">C36</text>
<text x="36" y="60.5">472/2KV</text>
<text x="37.4" y="64.9">FU2</text>
<text x="175.7" y="65.1">R89</text>
<text x="231.4" y="60.2">2700u/6.3V</text>
<text x="257.3" y="60.2">2700u/6.3V</text>
<text x="35.1" y="67.2">1A/500V</text>
<text x="151.2" y="69.8">D23</text>
<text x="163.2" y="67.2">C30</text>
<text x="163.2" y="69.6">330u/25V</text>
<text x="175.7" y="67.5">1.5K</text>
<text x="104.1" y="76.9">224/63V</text>
<text x="106.5" y="74.5">C8</text>
<text x="127.9" y="76.6">D4</text>
<text x="151.2" y="76.9">L474</text>
<text x="163" y="76.9">C32</text>
<text x="22.8" y="79.2">R84</text>
<text x="22.8" y="81.5">5.1K</text>
<text x="26.6" y="83.9">C29</text>
<text x="47.8" y="78.1">PS3</text>
<text x="69.8" y="79.2">R29</text>
<text x="69.8" y="81.5">2.2K</text>
<text x="90.3" y="81.3">C7</text>
<text x="90.3" y="83.7">333</text>
<text x="102" y="81.5">Q2</text>
<text x="102" y="83.9">OK72</text>
<text x="118.5" y="79">D3</text>
<text x="118.5" y="81.3">J9</text>
<text x="127.9" y="79">J9</text>
<text x="130.3" y="83.9">Q3</text>
<text x="151.2" y="81.5">D21</text>
<text x="163" y="83.9">330u/25V</text>
<text x="177.3" y="78.5">R93</text>
<text x="177.3" y="82.3">1.5K</text>
<text x="36.9" y="88.6">R86</text>
<text x="47.8" y="87.5">PC817</text>
<text x="62.8" y="88.6">R28</text>
<text x="112.2" y="86.3">R42</text>
<text x="112.2" y="88.6">150R/3W</text>
<text x="127.9" y="86.3">QM5HL-24</text>
<text x="151.2" y="88.6">L474</text>
<text x="240.8" y="88.6">9CN</text>
<text x="266.7" y="88.6">10CN</text>
<text x="22.8" y="95.7">R85</text>
<text x="26.6" y="90.9">155</text>
<text x="36.9" y="90.9">1K</text>
<text x="48.7" y="93.3">R6</text>
<text x="48.7" y="95.7">33R</text>
<text x="62.8" y="90.9">33R</text>
<text x="85.6" y="95.4">D6</text>
<text x="163.2" y="93.1">D20</text>
<text x="163.2" y="95.4">F67C</text>
<text x="179.7" y="93.1">C24</text>
<text x="179.7" y="95.4">220u/35V</text>
<text x="194.5" y="93.3">R78</text>
<text x="194.5" y="95.7">3.9K</text>
<text x="22.8" y="98">5.1K</text>
<text x="33.6" y="100.1">U1</text>
<text x="85.6" y="97.8">MP</text>
<text x="240.8" y="100.3">FAN1</text>
<text x="266.7" y="100.3">FAN2</text>
<text x="32.4" y="102.5">TL431</text>
<text x="55" y="102.5">D10</text>
<text x="55" y="104.8">M1</text>
<text x="64.4" y="107.2">D4</text>
<text x="130" y="102.7">D11</text>
<text x="148.8" y="102.7">D19</text>
<text x="64.4" y="109.5">M1</text>
<text x="113.8" y="111.9">22u/35V</text>
<text x="116.2" y="109.5">C15</text>
<text x="130" y="109.7">F67C</text>
<text x="148.8" y="109.7">L474</text>
<text x="167.6" y="109.7">C26</text>
<text x="167.6" y="112.1">330u/25V</text>
<text x="180.3" y="109.7">R80</text>
<text x="180.3" y="112.1">1.5K</text>
<text x="192.1" y="109.7">R81</text>
<text x="192.1" y="112.1">1.5K</text>
<text x="238.3" y="108.6">F?</text>
<text x="238.3" y="113.3">FUSE1</text>
<text x="130" y="119.1">D12</text>
<text x="151.2" y="119.1">D18</text>
<text x="247.9" y="118.9">2000u/400V</text>
<text x="250.2" y="114.2">C?</text>
<text x="260.3" y="114.5">R98</text>
<text x="260.3" y="116.8">27K/3W</text>
<text x="116.2" y="125.9">C16</text>
<text x="167.9" y="125.9">C28</text>
<text x="113.8" y="128.3">22u/35V</text>
<text x="130" y="126.2">F67C</text>
<text x="151.2" y="126.2">L474</text>
<text x="167.9" y="128.3">330u/25V</text>
<text x="180.3" y="126.2">R83</text>
<text x="180.3" y="128.5">1K</text>
<text x="260.3" y="126.2">R99</text>
<text x="260.3" y="128.5">27K/3W</text>
<text x="43.3" y="137.9">Q19</text>
<text x="130" y="135.6">D16</text>
<text x="151.2" y="135.6">D17</text>
<text x="250.2" y="137.7">C?</text>
<text x="262" y="132.5">R90</text>
<text x="262" y="136.3">27K/3W</text>
<text x="272.1" y="137.9">R91</text>
<text x="43.3" y="140.3">PNP</text>
<text x="116.2" y="142.4">C9</text>
<text x="130" y="142.6">F67C</text>
<text x="151.2" y="142.6">F67C</text>
<text x="167.9" y="142.4">C14</text>
<text x="250.2" y="140.1">2000u/400V</text>
<text x="272.1" y="140.3">27K/3W</text>
<text x="53.4" y="147.3">R74</text>
<text x="53.4" y="149.7">5.1K</text>
<text x="113.8" y="144.7">56u/35V</text>
<text x="167.9" y="144.7">22u/35V</text>
<text x="36.2" y="151.3">R76</text>
<text x="36.2" y="155">300R</text>
<text x="142.1" y="154.4">CPT020015</text>
<text x="264.1" y="154.1">ZD7</text>
<text x="46.3" y="156.7">R77</text>
<text x="46.3" y="159.1">20R</text>
<text x="264.1" y="156.5">622</text>
<text x="268.6" y="161.2">CHARGE</text>
<text x="273.3" y="156.5">DS1</text>
<text x="47.8" y="168.2">ZD6</text>
<text x="47.8" y="170.6">3.6V</text>
<text x="264.3" y="192">李和明</text>
</g>
<g font-size="2.1" fill="#800000">
<text x="27.5" y="38.1">P</text>
<text x="238.9" y="38.1">+24V</text>
<text x="238.9" y="42.8">Us</text>
<text x="27.3" y="56.9">N</text>
<text x="271.9" y="54.5">+5V</text>
<text x="220.1" y="73.3">+15V</text>
<text x="220.1" y="85.1">-15V</text>
<text x="220.1" y="89.8">24V</text>
<text x="253.2" y="88.6">24V</text>
<text x="220.1" y="101.5">24G</text>
<text x="253.2" y="100.3">24G</text>
<text x="92.9" y="106.2">VV+</text>
<text x="220.1" y="106.2">+20V</text>
<text x="43.8" y="108.6">+5V</text>
<text x="231.1" y="110.9">P1</text>
<text x="262.5" y="110.9">P2</text>
<text x="93.6" y="118">VV-</text>
<text x="220.1" y="118">20G</text>
<text x="92.5" y="122.7">VW+</text>
<text x="220.1" y="122.7">+12V</text>
<text x="92.9" y="134.4">VW-</text>
<text x="220.1" y="134.4">12G</text>
<text x="27.5" y="143.8">+5V</text>
<text x="55.5" y="143.8">Vcc</text>
<text x="94.3" y="139.1">V+</text>
<text x="220.1" y="139.1">VU+</text>
<text x="94.7" y="150.9">V-</text>
<text x="220.1" y="150.9">VU-</text>
</g>
</svg>
